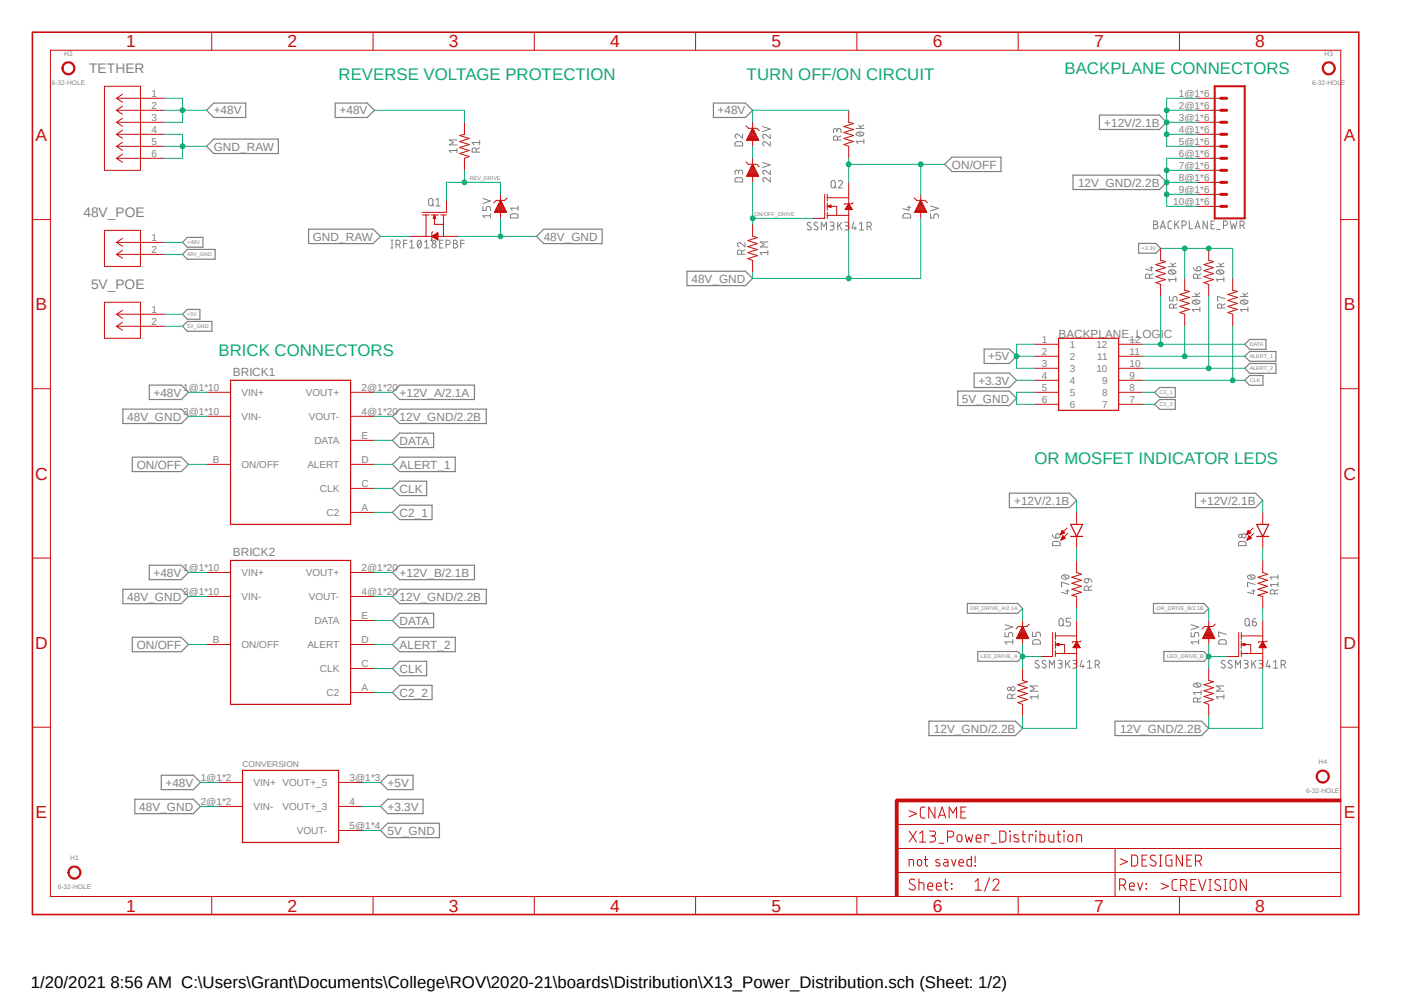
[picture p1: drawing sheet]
<svg xmlns="http://www.w3.org/2000/svg" width="297mm" height="210mm" viewBox="0 0 297 210" stroke-linecap="round" stroke-linejoin="round" font-family="sans-serif">
<path d="M6.5 6.5l281.3 187.3M287.8 6.5l-281.3 187.3" fill="none" stroke="#fff" stroke-width=".21"/>
<g fill="none" stroke="#808080" stroke-width=".21">
<path d="M96.7 31.8h-1.7l.4 .5M96.7 31.4v.9M96.7 29.6h-1.7l.9 .5-.9 .5h1.7M100.8 32.2l-.1-.7a.46 .46 0 0 0-.5-.2 .46 .46 0 0 0-.3 .4v.5h1.6M101.5 31.3l-.7 .3M101.5 30.1h-1.6l.3 .5M101.5 29.7v.9M155.7 30a1.4 1.4 0 0 1 1.4 .2v.7h-1.6v-.7zM155.7 37.6a1.4 1.4 0 0 1 1.4 .2v.7h-1.6v-.7zM156.2 36.4a.45 .45 0 0 1 .4-.4 .45 .45 0 0 1 .5 .2v.7M156.2 36.7v-.4a.37 .37 0 0 0-.3-.3 .37 .37 0 0 0-.4 .2v.7M157.1 28.4v.9l-.9-.8a.45 .45 0 0 0-.7 .1 .45 .45 0 0 0 .3 .7"/>
<path d="M161.3 26.8l1.6 .5-1.6 .5M161.3 34.4l1.6 .5-1.6 .5M162.9 30v.9l-.8-.8a.44 .44 0 0 0-.7 .1 .44 .44 0 0 0 .3 .7M162.9 28.4v.9l-.8-.8a.44 .44 0 0 0-.7 .2 .44 .44 0 0 0 .3 .6M162.9 37.6v.9l-.8-.8a.45 .45 0 0 0-.8 .1 .45 .45 0 0 0 .4 .7M162.9 36v.9l-.8-.7a.44 .44 0 0 0-.7 .1 .44 .44 0 0 0 .3 .6M175.9 38.4a.46 .46 0 0 1 .5-.2 .46 .46 0 0 1 .3 .4l-.1 .9a.43 .43 0 0 1-.5 .2 .43 .43 0 0 1-.3-.4zM176.5 39.4l.4 .4M177 27.6a.45 .45 0 0 1 .2-.4 .45 .45 0 0 1 .5 0l.2 .9M177 27.9v-.4a.36 .36 0 0 0-.3-.3 .36 .36 0 0 0-.4 .3v.6M177.2 29.6l-.1-.6a.43 .43 0 0 0-.5-.2 .43 .43 0 0 0-.3 .4v.4h1.6M177.3 38.5a.44 .44 0 0 1 .7-.3 .44 .44 0 0 1 .1 .7l-.8 .9h.9"/>
<path d="M177.9 28.7l-.7 .4M181.1 27.2h1.7M181.2 28.2l.7-.3a.67 .67 0 0 1 .9 .4 .96 .96 0 0 1-1.7 0zM181.5 28l.9 .7M181.7 26.5l.5 .7M182.8 29.9h-1.7l.4 .5M182.8 29.5v.9M182.8 26.5l-.8 .3M82.7 52.5h.4M82.7 50.8h.4M82.9 50.8v1.7M83.8 51.7h.4a.47 .47 0 0 0 .5-.4 .47 .47 0 0 0-.5-.5h-.4v1.7"/>
<path d="M84.3 51.7l.4 .8M85.4 51.5h.7M86.1 50.8h-.7v1.7M86.7 52.5h.9M86.7 51.2l.4-.4v1.7M88.5 50.9l.2-.1a.96 .96 0 0 1 0 1.7l-.4-.6v-.6zM89.1 51.2l-.8 .9M89.8 52.5h.9M89.8 51.2l.5-.4v1.7M90.9 42h.5a1.3 1.3 0 0 1 .1 1.3 .46 .46 0 0 1-.5 .2 .46 .46 0 0 1-.3-.4v-.7zM91.4 43.2l.4 .4M92.2 42.3l.5-.3v1.6"/>
<path d="M92.2 43.6h.9M93 51.5h.5M93.7 50.8h-.7v1.7h.7M94.4 51.7h.4a.47 .47 0 0 0 .5-.4 .47 .47 0 0 0-.5-.5h-.4v1.7M95.9 50.8h.5a.36 .36 0 0 1 .3 .4 .36 .36 0 0 1-.3 .3 .47 .47 0 0 1 .4 .5 .47 .47 0 0 1-.4 .5h-.5zM95.9 51.5h.5M97.5 51.5h.7M98.2 50.8h-.7v1.7M102.2 43.6v.9h.7v-.5a.46 .46 0 0 1 .4-.4 .46 .46 0 0 1 .5 .4v.5M102.2 42l1.6 .5-1.6 .6M103.8 45.6h-1.6l.3 .5M103.8 45.2v.9"/>
<path d="M108.2 45.3a1.3 1.3 0 0 1 1.4 .1v.7h-1.6v-.7zM109.6 43.6v.9M109.6 44h-1.6l.4 .5M156.9 53.8v-.5a.45 .45 0 0 0-.4-.4 .45 .45 0 0 0-.5 .2v.7h1.6M157.6 51.3v.9l-.9-.8a.45 .45 0 0 0-.7 .1 .45 .45 0 0 0 .3 .7M157.6 52.8l-.7 .4M162.4 53.4h-1.6l.4 .5M162.4 53v.9M162.4 51.2h-1.6l.9 .5-.9 .5h1.6M171.5 47.2l-.2-.2a.37 .37 0 0 0-.5 .2 .37 .37 0 0 0 .1 .5l.5 .3a.37 .37 0 0 1 .2 .4 .37 .37 0 0 1-.4 .2l-.5-.2M173 47.2a.39 .39 0 0 0-.6-.1 .39 .39 0 0 0 0 .6l.5 .3a.37 .37 0 0 1 .1 .4 .37 .37 0 0 1-.3 .2l-.5-.2M173.7 48.6v-1.6l.6 .9 .5-.9v1.6"/>
<path d="M175.6 47h.5a.38 .38 0 0 1 .3 .4 .38 .38 0 0 1-.3 .4h-.4M176 47.8h.2a.46 .46 0 0 1 .2 .5 .46 .46 0 0 1-.4 .3h-.4M177.2 47v1.6M177.5 47.6l.6 1M178.1 47l-.9 1M178.7 47h.5a.38 .38 0 0 1 .4 .4 .38 .38 0 0 1-.4 .4h-.3M179.1 47.8a.45 .45 0 0 1 .4 .2 .45 .45 0 0 1 0 .4l-.8 .2M180.6 47l-.3 1.3h.8M180.9 47.9v.7M181.8 48.6h.9M181.8 47.4l.4-.4v1.6M183.4 47.9h.5a.47 .47 0 0 0 .4-.4 .47 .47 0 0 0-.4-.5h-.5v1.6"/>
<path d="M184 47.9l.3 .7M191.1 45.4a1.26 1.26 0 0 1 1.3-.1l.3 .3v.5h-1.7zM191.9 43.9h.8M192.3 43.6v.9l-1.3-.4M196.8 45.2v.9h.8v-.5l.4-.4 .5 .2v.7M196.8 43.6l1.7 .5-1.7 .5M243.2 58.8v-.4a.45 .45 0 0 0-.3-.5 .45 .45 0 0 0-.5 .3l-.1 .6h1.6M243.2 56.6h.7M243.6 56.4v.9l-1.3-.4M243.9 57.9l-.7 .4M244.1 46.7h.4a.38 .38 0 0 1 .4 .4 .38 .38 0 0 1-.4 .4 .44 .44 0 0 1 .4 .7l-.4 .2h-.4zM244.1 47.5h.4"/>
<path d="M245.4 48.4l.6-1.7 .5 1.7M245.6 48h.8M247.1 56.4h1.7M247.2 57.3l.2-.1a.96 .96 0 0 1 1.4 .3 .93 .93 0 0 1-1.7 0zM247.5 57.2l.9 .7M247.7 55.6l.5 .8M247.8 46.7a.58 .58 0 0 0-.7 .4v1.1l.7 .2M248.5 46.7v1.7M248.8 59.1h-1.7l.4 .5M248.8 58.6v1M248.8 55.6l-.8 .4M248.8 47.4l.6 1"/>
<path d="M249.4 46.7l-.9 1.1M250.1 47.7h.4a.47 .47 0 0 0 .5-.5 .47 .47 0 0 0-.5-.5h-.4v1.7M251.6 46.7v1.7h.7M252.5 56.6a.72 .72 0 0 0 .7 .7M252.8 48.4l.6-1.7 .5 1.7M252.9 48h.8M253.4 58.8v-.4a.45 .45 0 0 0-.4-.5 .45 .45 0 0 0-.5 .3v.6h1.6M253.4 56.4a.47 .47 0 0 1 .7 .3 .47 .47 0 0 1-.4 .6h-.5v-.6zM254.1 57.9l-.7 .4M255.4 46.7v1.7l-.9-1.7v1.7M256.2 47.5h.5M256.9 46.7h-.7v1.7h.7"/>
<path d="M257.3 56.4h1.6M257.3 57.3l.2-.1a.96 .96 0 0 1 1.4 .3 .93 .93 0 0 1-1.6 0zM257.4 48.6h.7M257.6 57.2l1 .7M257.9 55.6l.5 .8M258.8 47.7h.4a.47 .47 0 0 0 .5-.5 .47 .47 0 0 0-.5-.5h-.4v1.7M258.9 59.1h-1.6l.3 .5M258.9 58.6v1M258.9 55.6l-.8 .4M260.2 46.7l.4 1.7 .3-1.1 .4 1.1 .4-1.7M262.3 47.7h.5a.47 .47 0 0 0 .4-.5 .47 .47 0 0 0-.4-.5h-.5v1.7M262.9 47.7l.3 .7"/>
<path d="M247.4 62.7v.9h.7l.1-.7 .3-.2 .5 .2v.7M248.3 65.2v-.5a.46 .46 0 0 0-.3-.4 .46 .46 0 0 0-.6 .2v.7h1.6M249 64.3l-.7 .3M252.2 62.7h1.6M252.3 63.7l.1-.1a.96 .96 0 0 1 1.4 .3 .93 .93 0 0 1-1.6 0zM252.6 63.5l.9 .8M252.8 62l.5 .7M253.8 65.4h-1.6l.4 .5M253.8 65v.9M253.8 62l-.7 .4M258.4 65.2v-.5a.46 .46 0 0 0-.3-.4 .46 .46 0 0 0-.5 .2v.7h1.6M259.2 63.2l-1.6-.5v.9h.1"/>
<path d="M259.2 64.3l-.8 .3M262.4 62.7h1.6M262.4 63.7l.2-.1a.96 .96 0 0 1 1.4 .3 .93 .93 0 0 1-1.6 0zM262.7 63.5l1 .8M262.9 62l.5 .7M264 65.4h-1.6l.3 .5M264 65v.9M264 62l-.8 .4M222.6 113.1a.72 .72 0 0 0 .8 .7M222.8 114.6a1.3 1.3 0 0 1 1.4 .1l.1 .7h-1.7v-.5zM223.4 113.1a.46 .46 0 0 1 .8 0 .46 .46 0 0 1-.4 .7h-.4zM262.2 114.6a1.3 1.3 0 0 1 1.4 .1v.7h-1.6v-.7z"/>
<path d="M212.6 133.8v.9h.7l.1-.8 .3-.1 .5 .1v.8M212.6 132.1l1.6 .5-1.6 .6M214.2 135.8h-1.6l.4 .4M214.2 135.3v.9M218.4 133.7v.9h.8v-.7l.3-.2 .5 .2 .1 .7M218.5 135.6l.4-.3 .9 .1 .3 .4v.4h-1.7zM219.8 139.8a.38 .38 0 0 0-.6 0 .38 .38 0 0 0 0 .5l.6 .5a.38 .38 0 0 1-.3 .5l-.6-.2M221.2 139.8l-.2-.1a.37 .37 0 0 0-.5 .1 .37 .37 0 0 0 .1 .5l.5 .3a.37 .37 0 0 1 .2 .5 .37 .37 0 0 1-.4 .2l-.5-.2M223.8 139.7h.7a.34 .34 0 0 1 0 .6l-.5 .1M224.2 130.9a.44 .44 0 0 1 .7 .3v.8a.44 .44 0 0 1-.3 .4 .44 .44 0 0 1-.5-.2l-.1-1zM224.7 121.7l.6-.1a.58 .58 0 0 1 .8 .6l-.2 .1a.96 .96 0 0 1-1.4-.3zM224.7 132l.4 .4"/>
<path d="M224.9 121.7l.9 .7M225.4 139.7v1.6M225.4 125h.8M225.8 124.7v.9l-1.3-.3M226.2 123.6l-1.7-.5v.9h.2M226.4 139.7l-1 1M226.5 130.8h-.9v.7h.5a.45 .45 0 0 1 .4 .5 .45 .45 0 0 1-.4 .4h-.5M226.9 139.7h.8a.34 .34 0 0 1 0 .6l-.6 .1M228.9 139.7l-.4 1.2h.9M229.6 122.4h.7l-.1 .7a.47 .47 0 0 1-.7 .1 .47 .47 0 0 1 .1-.8zM230.3 124.8v-.4a.44 .44 0 0 0-.7-.4l-.2 .4v.4h1.6M230.3 122.4a.72 .72 0 0 1 .7 .7"/>
<path d="M231 123.9l-.7 .4M252 133.8v.9h.7v-.6a.46 .46 0 0 1 .4-.3 .46 .46 0 0 1 .5 .3v.6M252 132.1l1.6 .5-1.6 .6M253.6 135.8h-1.6l.3 .4M253.6 135.3v.9M257.9 135.6l.4-.3 .9 .1 .2 .2v.6h-1.6zM259.1 139.8l-.4-.1a.37 .37 0 0 0-.3 .2 .37 .37 0 0 0 .1 .4l.5 .3a.37 .37 0 0 1 .2 .4 .37 .37 0 0 1-.3 .3l-.6-.2M259.4 134.2l-1.6-.5v.9h.2M260.6 139.8l-.4-.1a.37 .37 0 0 0-.3 .2 .37 .37 0 0 0 .1 .4l.6 .5v.3l-.3 .2-.5-.2M263.1 139.7h.6a.36 .36 0 0 1 .4 .3 .36 .36 0 0 1-.4 .4h-.3M263.4 131l.2-.1a.44 .44 0 0 1 .7 .3v.8a.46 .46 0 0 1-.3 .4 .46 .46 0 0 1-.6-.2zM263.9 121.8l.8-.2a.58 .58 0 0 1 .8 .6l-.2 .1a.96 .96 0 0 1-1.4-.3z"/>
<path d="M264.1 132l.4 .4M264.2 121.7l1 .7M264.8 125h.7M264.8 139.7v1.6M264.9 131.5l.7 .1a.46 .46 0 0 1 0 .8 .46 .46 0 0 1-.7-.4zM265.2 124.7v.9l-1.3-.3M265.5 123.6l-1.6-.5v.9h.2M265.6 130.8a.72 .72 0 0 0-.7 .7M265.7 139.7l-.9 1M266.3 139.7h.5a.36 .36 0 0 1 .4 .3 .36 .36 0 0 1-.4 .4h-.4M268.2 139.7l-.4 1.2h.9M269.6 125.6v-.4a.45 .45 0 0 0-.4-.5 .45 .45 0 0 0-.5 .5v.4h1.6"/>
<path d="M270.3 124.7l-.7 .4M270.3 123.6h-1.6l.4 .5M270.3 121.6v.9M270.3 123.1v1M270.3 122h-1.6l.4 .5M214 147.7v-.5a.47 .47 0 0 0-.4-.4 .47 .47 0 0 0-.5 .4v.5h1.7M214.8 146.8l-.8 .4M219.6 147.4h-1.7l.4 .4M219.6 146.9v.9M219.6 145.1h-1.7l1 .5-1 .6h1.7M222 141.3v-1.6l.5 .9 .6-.9v1.6M224.2 140.4a.47 .47 0 0 1 .5 .4 .47 .47 0 0 1-.5 .5h-.4"/>
<path d="M225.8 140.3l.6 1M227.4 140.4a.47 .47 0 0 1 .4 .4 .47 .47 0 0 1-.4 .5h-.5M229.1 140.6v.7M230 141.3h1M230 140l.5-.3v1.6M231.7 140.6h.4a.47 .47 0 0 0 .5-.5 .47 .47 0 0 0-.5-.4h-.4v1.6M232.2 140.6l.4 .7M252.5 144.7l.8-.3a.58 .58 0 0 1 .7 .7l-.7 .2a.58 .58 0 0 1-.8-.6zM252.8 144.5l.9 .7M253.4 148.5l-.1-.7a.46 .46 0 0 0-.5-.2 .46 .46 0 0 0-.3 .4v.5h1.6M254.1 147.6l-.7 .3M254.1 146.5h-1.6l.3 .4"/>
<path d="M254.1 146v.9M258.9 146.9v.9M258.9 147.4h-1.6l.3 .4M258.9 145.1h-1.6l.9 .5-.9 .6h1.6M261.4 141.3v-1.6l.5 .9 .5-.9v1.6M263.6 140.4a.47 .47 0 0 1 .5 .4 .47 .47 0 0 1-.5 .5h-.5M265.1 140.3l.6 1M266.7 140.4a.47 .47 0 0 1 .5 .4 .47 .47 0 0 1-.5 .5h-.4M268.5 140.6v.7M269.4 141.3h.9M269.4 140l.5-.3v1.6M271 140.6h.5a.47 .47 0 0 0 .4-.5 .47 .47 0 0 0-.4-.4h-.5v1.6"/>
<path d="M271.6 140.6l.3 .7"/>
<circle cx="91.8" cy="52" r=".45"/>
<circle cx="91.8" cy="51.2" r=".35"/>
<circle cx="262.4" cy="113.4" r=".37"/>
<circle cx="263.2" cy="113.4" r=".46"/>
<circle cx="213.5" cy="145.7" r=".35"/>
<circle cx="214.3" cy="145.6" r=".45"/>
</g>
<g fill="none" stroke="#808080" stroke-width=".25">
<path d="M43.7 23.3l1.5-1.5h6.8v3h-6.8zM43.7 30.9l1.5-1.5h13.7v3.1h-13.7zM70.9 21.8h6.8l1.5 1.5-1.5 1.5h-6.8zM150.9 21.8h6.8l1.5 1.5-1.5 1.5h-6.8zM199.9 34.8l1.5-1.6h10.4v3.1h-10.4zM227 37h18.3l1.5 1.6-1.5 1.5h-18.3zM232.6 24.3h12.7l1.5 1.6-1.5 1.5h-12.7zM39.6 50.2h3.3v2.1h-3.3l-1-1zM39.6 52.7h5.9v2.1h-5.9l-1-1zM65.3 48.5h13.7l1.5 1.5-1.5 1.5h-13.7zM115 48.5h12.4v3h-12.4l-1.5-1.5zM145.3 57.4h12.4l1.5 1.5-1.5 1.5h-12.4z"/>
<path d="M240.9 51.5h3.6l1 1-1 1.1h-3.6zM39.6 65.4h2.7v2.1h-2.7l-1-1zM39.6 68h5.2v2.1h-5.2l-1-1.1zM206.1 78.9h7.4l1.6 1.5-1.6 1.6h-7.4zM208.2 73.8h5.3l1.6 1.6-1.6 1.5h-5.3zM263.3 72.8l1.1-1h3.4v2.1h-3.4zM263.3 77.9l1.1-1h5.5v2.1h-5.5zM263.3 75.4l1.1-1.1h5.5v2.1h-5.5zM26 86.5h12.4l1.5 1.6-1.5 1.5h-12.4zM28 96.7h10.4l1.5 1.5-1.5 1.5h-10.4zM31.6 81.4h6.8l1.5 1.6-1.5 1.5h-6.8zM83 88.1l1.5-1.6h18.4v3.1h-18.4z"/>
<path d="M84.5 81.4h15.9v3.1h-15.9l-1.5-1.5zM84.5 96.7h11.8v3h-11.8l-1.5-1.5zM84.5 91.6h7.2v3.1h-7.2l-1.5-1.6zM202.6 82.7h10.9l1.6 1.5-1.6 1.6h-10.9zM244.3 83l1-1h3.3v2h-3.3zM244.3 85.5l1-1h3.3v2.1h-3.3zM263.3 80.4l1.1-1h2.8v2.1h-2.8zM31.6 119.5h6.8l1.5 1.6-1.5 1.5h-6.8zM83 103.3l1.5-1.5h5.8v3h-5.8zM84.5 119.5h15.9v3.1h-15.9l-1.5-1.5zM84.5 106.8h6.9v3.1h-6.9l-1.5-1.5zM213.5 104.3h12.7l1.6 1.5-1.6 1.6h-12.7z"/>
<path d="M252.9 104.3h12.7l1.5 1.5-1.5 1.6h-12.7zM26 124.6h12.4l1.5 1.6-1.5 1.5h-12.4zM28 134.8h10.4l1.5 1.5-1.5 1.5h-10.4zM83 126.2l1.5-1.6h18.4v3.1h-18.4zM84.5 134.8h11.8v3h-11.8l-1.5-1.5zM84.5 139.9h5.8v3h-5.8l-1.5-1.5zM84.5 129.7h7.2v3.1h-7.2l-1.5-1.6zM204.6 127.6h10.7l1 1.1-1 1h-10.7zM206.8 137.8h8.5l1 1.1-1 1h-8.5zM244 127.6h10.7l1 1.1-1 1h-10.7zM246.2 137.8h8.5l1 1.1-1 1h-8.5zM83 146.5l1.5-1.6h6.9v3.1h-6.9z"/>
<path d="M196.5 152.5h18.3l1.5 1.6-1.5 1.5h-18.3zM235.9 152.5h18.3l1.5 1.6-1.5 1.5h-18.3zM28.5 169h12.4l1.5 1.6-1.5 1.5h-12.4zM34.1 164h6.8l1.5 1.5-1.5 1.5h-6.8zM80.5 165.5l1.5-1.5h5.4v3h-5.4zM80.5 170.6l1.5-1.6h7.5v3.1h-7.5zM80.5 175.6l1.5-1.5h11v3.1h-11z"/>
</g>
<path d="M189.4 169.3h.6v20.3h-.6z" fill-rule="evenodd" fill="#c90d0c"/>
<path d="M189.4 169.3h.6v20.3h-.6z" fill="none" stroke="#c90d0c" stroke-width=".21"/>
<path d="M189.7 169h93.9v.6h-93.9z" fill-rule="evenodd" fill="#c90d0c"/>
<g fill="none" stroke="#c90d0c" stroke-width=".21">
<path d="M10.7 10.6h272.9v179h-272.9zM22.1 18.2h7.6v17.8h-7.6zM25.9 19.9l-1.3 .9M44.8 6.8v3.8M78.9 6.8v3.8M113 6.8v3.8M147.2 6.8v3.8M181.3 6.8v3.8M215.4 6.8v3.8M249.5 6.8v3.8M24.6 20.8h10.2M24.6 23.3h10.2"/>
<path d="M24.6 25.9h10.2M24.6 28.4h10.2M24.6 30.9h10.2M24.6 33.5h10.2M24.6 20.8l1.3 .8M24.6 23.3l1.3 .9M24.6 25.9l1.3 .8M24.6 28.4l1.3 .9M24.6 30.9l1.3 .9M24.6 33.5l1.3 .8M25.9 22.5l-1.3 .8M25.9 25l-1.3 .9"/>
<path d="M25.9 27.6l-1.3 .8M25.9 30.1l-1.3 .8M25.9 32.6l-1.3 .9M98.3 25.9v2.5l-1.1 .3 2.1 .6-2.1 .6 2.1 .7-2.1 .6 2.1 .6-2.1 .7 2.1 .6-1 .4v2.5M157.8 26.6l.5 .5h1.8l.5 .5M157.8 34.2l.5 .6h1.8l.5 .5M159.2 25.9v1.2M159.2 29.7v1.2M159.2 33.5v1.3M159.2 37.3v1.3M179.5 23.3v2.6l1.1 .2-2.1 .7 2.1 .6-2.1 .6 2.1 .7-2.1 .6 2.1 .6-2.1 .7 1 .3v2.6M179.5 38.6v4.5"/>
<path d="M253.2 20.8h5M253.2 23.3h5M253.2 25.9h5M253.2 28.4h5M253.2 30.9h5M253.2 33.5h5M253.2 36h5M253.2 38.6h5M6.9 46.4h3.8M22.1 48.7h7.6v7.6h-7.6zM24.6 51.3h10.2M24.6 53.8h10.2"/>
<path d="M24.6 51.3l1.3 .8M24.6 53.8l1.3 .8M25.9 50.4l-1.3 .9M25.9 53l-1.3 .8M86.8 50h10.2M89.4 45.5h1.4M90.1 45.5v4.5M91.2 45.5h1.6M91.4 50l1.2-.8v1.6zM91.5 50h1.1M91.5 49l-.1 .2v1.6l-.2 .1M91.6 49.9h1"/>
<path d="M91.6 50.1h1M91.7 49.8h.9M91.7 46.1h.5M91.7 46.1h.4M91.7 46h.4M91.8 50.2h.8M91.8 45.9h.3M91.8 45.8h.2M91.9 49.7h.7M91.9 45.7h.1M91.9 45.6h.1M91.9 46.2v1.3h1.9"/>
<path d="M91.9 50.3h.7M91.9 45.5l.3 .7h-.5zM92 49.6h.6M92.1 50.4h.5M92.2 49.5h.4M92.2 50.5h.4M92.3 49.4h.3M92.4 50.6h.2M92.5 49.3h.1M92.5 50.7h.1M92.6 49.2h.1M93.2 45.5h1.2"/>
<path d="M93.8 45.5v4.5M94.4 42.4v2.5h-5M105.9 41.1v1.3M105.9 44.9v1.3M107.3 41.9l-.5 .5h-1.8l-.5 .5M159.2 47.5v2.5l1 .2-2 .7 2 .6-2 .7 2 .6-2 .6 2 .7-2 .6 1 .4v2.5M174.5 41.1v5.1h-2.6M175 41.1v1.4M175 43v1.4M175 44.9v1.3M175 45.6h4.5M175 41.8h4.5"/>
<path d="M175 43.6l.8-.2v.5zM175 43.6h2v2M175.2 43.6h.6M175.3 43.7h.5M175.5 43.5h.3M175.6 43.8h.2M175.8 43.4h.1M178.8 44.3h1.5M178.9 44.2h1.3M178.9 44.1h1.2M178.9 44h1.2M179 43.9h1"/>
<path d="M179.1 43.8h.9M179.1 43.7h.8M179.2 43.6h.7M179.2 43.6h.6M179.3 43.5h.4M179.3 43.4h.4M179.4 43.3h.3M179.5 43.2h.1M179.5 43.1h.1M179.5 44.3v4.4M179.5 43.1l.8 1.2h-1.5zM180.5 42.9l-.2 .2h-1.5l-.2 .2"/>
<path d="M193.4 41.9l.5 .5h1.8l.5 .5M194.8 41.1v1.3M194.8 44.9v1.3M245.5 52.5v2.6l1 .2-2 .7 2 .6-2 .6 2 .7-2 .6 2 .6-2 .7 1 .4v2.5M250.6 58.9v2.5l1 .2-2 .7 2 .6-2 .6 2 .7-2 .6 2 .6-2 .7 1 .4v2.5M253.2 43.6h5M253.2 41.1h5M255.7 52.5v2.6l1 .2-2 .7 2 .6-2 .6 2 .7-2 .6 2 .6-2 .7 1 .4v2.5M260.8 58.9v2.5l1 .2-2 .7 2 .6-2 .6 2 .7-2 .6 2 .6-2 .7 1 .4v2.5M283.6 46.4h3.8M22.1 63.9h7.6v7.6h-7.6zM24.6 66.5h10.2"/>
<path d="M24.6 69h10.2M24.6 66.5l1.3 .8M24.6 69l1.3 .8M25.9 65.7l-1.3 .8M25.9 68.2l-1.3 .8M6.9 82.2h3.8M283.6 82.2h3.8M6.9 118h3.8M283.6 118h3.8M6.9 153.8h3.8M283.6 153.8h3.8M189.7 169h93.9v.6h-93.9z"/>
<path d="M189.7 179.5h93.9M189.7 174.4h93.9M192.3 171.4l1.6 .7-1.6 .7M192.3 175.8l1.6 2.3M193.9 175.8l-1.6 2.3M194.5 176.3l.7-.5v2.3M194.5 178.1h1.3M195.7 170.7h-.8l-.2 .5 .1 1.6 .9 .2M196.6 175.8h.8a.51 .51 0 0 1 .5 .5 .51 .51 0 0 1-.5 .5h-.5M197.3 176.8a.66 .66 0 0 1 .6 .6 .66 .66 0 0 1-.6 .7h-.7M197.8 170.7v2.3l-1.3-2.3v2.3M198.5 173l.8-2.3 .8 2.3"/>
<path d="M198.6 178.4h1.1M198.7 172.4h1.2M200.4 177h.7a.64 .64 0 0 0 .7-.6 .64 .64 0 0 0-.7-.6h-.7v2.3M200.8 173v-2.3l.8 1.3 .8-1.3v2.3M202.6 176.7a.5 .5 0 0 1 .6-.1 .5 .5 0 0 1 .3 .4v.5a.53 .53 0 0 1-.5 .6 .53 .53 0 0 1-.6-.6v-.5zM203.3 171.7h.8M204.2 176.5l.4 1.6 .4-1.1 .4 1.1 .4-1.6M204.3 170.7h-1v2.3h1M206.5 177.3h1a.54 .54 0 0 0-.3-.8 .54 .54 0 0 0-.7 .5v.7l.2 .4h.8M209.2 176.8v-.3h-.8v1.6M209.7 178.4h1M211.5 175.8h.7a.59 .59 0 0 1 .6 .6v1a.65 .65 0 0 1-.6 .7h-.7z"/>
<path d="M213.6 175.8l.1 .1zM213.7 176.5v1.6M215.4 176.7a.67 .67 0 0 0-.9 0v.4l.8 .3 .2 .5a.71 .71 0 0 1-1 .1M216.2 176.5h.7M216.4 175.8v1.9l.2 .4h.3M218.5 176.8v-.3h-.8v1.6M219.1 175.8l.1 .1zM219.1 176.5v1.6M220 175.8v2.3h.9l.1-.4v-1l-.1-.1-.9-.1M221.9 176.5v1.2l.3 .4h.7v-1.6M223.6 176.5h.8M223.9 175.8v1.9a.38 .38 0 0 0 .5 .4"/>
<path d="M225 175.8l.2 .1zM225.1 176.5v1.6M226.1 176.7a.5 .5 0 0 1 .6-.1 .5 .5 0 0 1 .2 .4v.5a.53 .53 0 0 1-.5 .6 .53 .53 0 0 1-.5-.6v-.5zM227.8 178.1v-1.6l.8 .1 .2 .1v1.4M235.9 179.5v10.2M44.8 189.6v3.8M78.9 189.6v3.8M113 189.6v3.8M147.2 189.6v3.8M181.3 189.6v3.8M189.7 184.5h93.9M192.3 183.2v-1.4h.6l.3 .1 .1 1.3"/>
<path d="M193.5 186.1a.61 .61 0 0 0-.8-.2 .61 .61 0 0 0-.3 .8 1.75 1.75 0 0 1 1.2 1v.2a.75 .75 0 0 1-1.3 0M194.1 182a.49 .49 0 0 1 .5-.2 .49 .49 0 0 1 .4 .4v.5a.47 .47 0 0 1-.5 .5 .47 .47 0 0 1-.4-.5zM194.4 186.7h.6l.4 .2 .1 1.4M194.4 185.9v2.4M195.5 181.8h.8M195.8 181.1v1.7l.2 .3 .3 .1M196.3 187.5h1a.55 .55 0 0 0-.4-.8 .55 .55 0 0 0-.6 .5v.6l.2 .4 .8 .1M198.1 187.5h1a.55 .55 0 0 0-.3-.8 .55 .55 0 0 0-.7 .5v.8l.4 .3h.6M198.8 181.9a.5 .5 0 0 0-.8 .1l.1 .4 .6 .2 .2 .3-.3 .3-.6-.2M199.7 181.8h.7l.1 .3v1.1h-.5a.4 .4 0 0 1-.4-.4 .4 .4 0 0 1 .4-.4h.5M199.7 186.7h.8M200 185.9v1.9l.2 .4 .3 .1"/>
<path d="M201.3 186.9l.1 .1zM201.3 187.9l.1 .1zM201.3 181.8l.5 1.4 .4-1.4M202.9 182.5h.9a.5 .5 0 0 0-.3-.7 .5 .5 0 0 0-.6 .4v.6l.2 .3 .7 .1M205.5 181.1v2.1l-.8-.1-.1-.3v-.9l.3-.1h.6M206.2 183l.1 .2zM206.3 188.3h1.3M206.3 181.1v1.4M206.3 186.4l.6-.5v2.4M209.3 185.6l-1 2.9M210.1 186.4a.64 .64 0 0 1 .9-.5 .64 .64 0 0 1 .2 1l-1.1 1.4h1.2M215.4 189.6v3.8"/>
<path d="M236.9 187.2h.6a.66 .66 0 0 0 .6-.7 .66 .66 0 0 0-.6-.6h-.6v2.4M236.9 181.6l1.6 .6-1.6 .7M237.6 187.2l.6 1.1M238.9 187.5h1a.54 .54 0 0 0-.3-.8 .54 .54 0 0 0-.7 .5l.1 .8 .3 .3h.6M239.4 180.8h.6a.59 .59 0 0 1 .7 .7v1a.65 .65 0 0 1-.7 .7h-.6zM240.7 186.7l.5 1.6 .5-1.6M241.6 181.9h.8M242.4 187.9l.2 .1zM242.4 186.9l.2 .1zM242.7 180.8h-1.1v2.4h1.1M244.4 181l-.2-.1a.53 .53 0 0 0-.8 .1 .53 .53 0 0 0 .2 .8l.7 .4a.58 .58 0 0 1 .1 .9 .58 .58 0 0 1-.9-.1l-.2-.2M245.3 180.8h.5"/>
<path d="M245.3 183.2h.5M245.5 180.8v2.4M245.6 186.8l1.6 .7-1.6 .6M247.9 180.8l-1 .1-.2 .2-.1 1.5a.51 .51 0 0 0 .5 .6h.8v-1.3h-.4M249 186l-.8 .1-.3 .4 .1 1.5 .3 .3h.7M249.5 189.6v3.8M249.8 187.3h.6a.64 .64 0 0 0 .7-.7 .64 .64 0 0 0-.7-.6h-.6v2.3M250.1 180.8v2.4l-1.3-2.4v2.4M250.6 187.3l.5 1M251.1 181.9h.7M251.9 187h.8M252.1 180.8h-1v2.4h1"/>
<path d="M252.9 182.1h.6a.64 .64 0 0 0 .7-.6 .64 .64 0 0 0-.7-.7h-.6v2.4M253 186h-1.1v2.3h1.1M253.5 186l.8 2.3 .8-2.3M253.7 182.1l.5 1.1M255.7 188.3h.5M255.7 186h.5M256 186v2.3M258.1 186.2l-.8-.1a.51 .51 0 0 0-.3 .4 .51 .51 0 0 0 .3 .5l.7 .4a.58 .58 0 0 1 0 .8 .58 .58 0 0 1-.8 0l-.2-.2M259 188.3h.5M259 186h.5M259.2 186v2.3M260.3 186.4a.65 .65 0 0 1 .7-.4 .65 .65 0 0 1 .5 .6v1.1a.64 .64 0 0 1-.6 .7 .64 .64 0 0 1-.7-.7z"/>
<path d="M263.7 186v2.3l-1.3-2.3v2.3"/>
</g>
<path d="M258.2 25.9h1.3M258.2 23.3h1.3M258.2 20.8h1.3M258.2 30.9h1.3M258.2 28.4h1.3M258.2 33.5h1.3M258.2 36h1.3M258.2 38.6h1.3M258.2 41.1h1.3M258.2 43.6h1.3M191 169.3h-1.3v1.3" fill="none" stroke="#c90d0c" stroke-width=".64"/>
<path d="M6.9 6.8h280.5v186.6h-280.5z" fill="none" stroke="#c90d0c" stroke-width=".34"/>
<g fill="none" stroke="#c90d0c" stroke-width=".25">
<path d="M158 29.5h2.4M158 37.1h2.4M158.1 29.3h2.2M158.1 36.9h2.2M158.2 29.1h2M158.2 36.7h2M158.3 28.9h1.8M158.3 36.5h1.8M158.4 28.7h1.6M158.4 36.4h1.6M158.5 28.5h1.4M158.5 36.2h1.4"/>
<path d="M158.6 28.4h1.2M158.6 36h1.2M158.7 28.2h1M158.7 35.8h1M158.8 28h.8M158.8 35.6h.8M158.9 27.8h.7M158.9 35.4h.7M159 27.6h.4M159 35.2h.4M159.1 27.4h.2M159.1 35h.2"/>
<path d="M159.2 27.2h.1M159.2 34.8h.1M159.2 27.1l1.3 2.6h-2.6zM159.2 34.8l1.3 2.5h-2.6zM104.7 44.7h2.4M104.8 44.5h2.2M104.9 44.4h2M105 44.2h1.8M105.1 44h1.6M105.2 43.8h1.4M105.3 43.6h1.2M105.4 43.4h1"/>
<path d="M105.5 43.2h.8M105.6 43h.6M105.7 42.8h.4M105.7 42.6h.3M105.8 42.5h.1M105.9 42.4l1.2 2.5h-2.5zM193.6 44.7h2.3M193.7 44.5h2.1M193.8 44.4h1.9M193.8 44.2h1.9M194 44h1.5M194.1 43.8h1.4"/>
<path d="M194.1 43.6h1.3M194.2 43.4h1.1M194.4 43.2h.8M194.4 43h.7M194.5 42.8h.5M194.6 42.6h.3M194.7 42.5h.1M194.8 42.4l1.2 2.5h-2.5z"/>
</g>
<path d="M257 18.2h6.3v28h-6.3z" fill="none" stroke="#c90d0c" stroke-width=".42"/>
<path d="M14.7 183.6a1.39 1.39 0 0 1 2.2 .2 1.39 1.39 0 0 1-.8 2.1 1.39 1.39 0 0 1-1.7-1.4h.2a1.13 1.13 0 0 1 1.5-1.1 1.13 1.13 0 0 1 .4 1.9 1.13 1.13 0 0 1-1.8-.4l-.1-.4h-.2z" fill-rule="evenodd" fill="#c90d0c"/>
<path d="M14.7 183.6a1.39 1.39 0 0 1 2.2 .2 1.39 1.39 0 0 1-.8 2.1 1.39 1.39 0 0 1-1.7-1.4h.2a1.13 1.13 0 0 1 1.5-1.1 1.13 1.13 0 0 1 .4 1.9 1.13 1.13 0 0 1-1.8-.4l-.1-.4h-.2z" fill="none" stroke="#c90d0c" stroke-width=".21"/>
<path d="M13.4 13.5a1.39 1.39 0 0 1 2.2 .2 1.39 1.39 0 0 1-.7 2.1 1.39 1.39 0 0 1-1.8-1.4h.2a1.13 1.13 0 0 1 1.6-1.1 1.13 1.13 0 0 1 .4 1.9 1.13 1.13 0 0 1-1.9-.4l-.1-.4h-.2z" fill-rule="evenodd" fill="#c90d0c"/>
<path d="M13.4 13.5a1.39 1.39 0 0 1 2.2 .2 1.39 1.39 0 0 1-.7 2.1 1.39 1.39 0 0 1-1.8-1.4h.2a1.13 1.13 0 0 1 1.6-1.1 1.13 1.13 0 0 1 .4 1.9 1.13 1.13 0 0 1-1.9-.4l-.1-.4h-.2z" fill="none" stroke="#c90d0c" stroke-width=".21"/>
<path d="M280 13.5a1.39 1.39 0 0 1 2.3 .2 1.39 1.39 0 0 1-.8 2.1 1.39 1.39 0 0 1-1.8-1.4h.3a1.13 1.13 0 0 1 1.5-1.1 1.13 1.13 0 0 1 .4 1.9 1.13 1.13 0 0 1-1.9-.4v-.4h-.3z" fill-rule="evenodd" fill="#c90d0c"/>
<path d="M280 13.5a1.39 1.39 0 0 1 2.3 .2 1.39 1.39 0 0 1-.8 2.1 1.39 1.39 0 0 1-1.8-1.4h.3a1.13 1.13 0 0 1 1.5-1.1 1.13 1.13 0 0 1 .4 1.9 1.13 1.13 0 0 1-1.9-.4v-.4h-.3z" fill="none" stroke="#c90d0c" stroke-width=".21"/>
<path d="M278.8 163.3a1.4 1.4 0 0 1 2.2 .2 1.4 1.4 0 0 1-.8 2.1 1.4 1.4 0 0 1-1.8-1.4h.3a1.13 1.13 0 0 1 1.5-1 1.13 1.13 0 0 1 .4 1.8 1.13 1.13 0 0 1-1.8-.4l-.1-.4h-.3z" fill-rule="evenodd" fill="#c90d0c"/>
<g fill="none" stroke="#c90d0c" stroke-width=".21">
<path d="M218.9 72.8h5M218.9 75.4h5M218.9 77.9h5M236.6 72.8h5.1M236.6 75.4h5.1M236.6 77.9h5.1M43.7 83h5.1M43.7 88.1h5.1M43.7 98.2h5.1M74.2 83h5M74.2 88.1h5M74.2 98.2h5"/>
<path d="M74.2 93.1h5M218.9 80.4h5M218.9 83h5M218.9 85.5h5M236.6 80.4h5.1M236.6 83h5.1M236.6 85.5h5.1M74.2 103.3h5M74.2 108.4h5M224.4 113h.1M224.4 112.9h.2M224.4 112.9h.4"/>
<path d="M224.5 112.8h.5M224.5 112.7h.7M224.5 114.2h.1M224.5 114.1h.2M224.5 112.6h.6M224.5 114h.4M224.6 112.5h.4M224.6 113.9h.5M224.6 112.4h.4M224.6 113.8h.7M224.7 112.3h.2M224.7 113.7h.6"/>
<path d="M224.7 112.2h.1M224.7 113.7h.5M224.7 113.6h.4M224.8 113.5h.2M224.8 113.4h.1M225.2 112.7l-.5-.5-.4 .9M225.2 112.7l-.9 .4M225.3 113.8l-.5-.5-.3 .9M225.3 113.8l-.8 .4M225.7 111.7l-1.4 1.4M225.8 112.8l-1.3 1.4M227.8 108.4v2.5"/>
<path d="M227.8 113.5v2.5M227.8 118.5v2.6l1 .4-2.1 .6 2.1 .6-2.1 .7 2.1 .6-2.1 .6 2.1 .7-2.1 .6 1.1 .3v2.5M263.7 113h.1M263.7 112.9h.3M263.8 112.9h.4M263.8 112.8h.6M263.8 114.2h.1M263.9 112.7h.7M263.9 114.1h.2M263.9 112.6h.6M263.9 114h.4M263.9 112.5h.5"/>
<path d="M263.9 113.9h.6M264 112.4h.3M264 113.8h.7M264 112.3h.2M264 112.2h.1M264 113.7h.6M264.1 113.7h.4M264.1 113.6h.4M264.1 113.5h.3M264.2 113.4h.1M264.6 112.7l-.5-.5-.4 .9M264.6 112.7l-.9 .4"/>
<path d="M264.7 113.8l-.5-.5-.4 .9M264.7 113.8l-.9 .4M265.1 111.7l-1.4 1.4M265.2 112.8l-1.4 1.4M267.1 108.4v2.5M267.1 113.5v2.5M267.1 118.5v2.6l1 .4-2 .6 2 .6-2 .7 2 .6-2 .6 2 .7-2 .6 1 .3v2.5M43.7 136.3h5.1M43.7 121.1h5.1M43.7 126.2h5.1M74.2 136.3h5M74.2 121.1h5"/>
<path d="M74.2 126.2h5M74.2 131.2h5M216.3 131.2v1.3M216.3 135v1.3M217.7 132l-.5 .5h-1.8l-.5 .5M222.7 133.8v5.1h-2.6M223.3 133.8v1.4M223.3 135.6v1.5M223.3 137.6v1.3M223.3 138.2h4.5M223.3 136.3h1.9v1.9M223.3 134.5h4.5"/>
<path d="M223.3 136.3l.7-.2v.5zM223.5 136.2h.5M223.6 136.4h.4M223.7 136.1h.3M223.8 136.5h.2M227 136.9h1.5M227.1 136.8h1.3M227.2 136.7h1.2M227.2 136.7h1.1M227.2 136.6h1.1M227.3 136.5h.9M227.4 136.4h.8"/>
<path d="M227.4 136.3h.7M227.5 136.2h.5M227.5 136.1h.5M227.6 136.1h.4M227.6 135.9h.3M227.7 135.8h.1M227.8 131.2v4.5M227.8 137v4.4M227.8 135.7l.7 1.3h-1.5zM227.8 135.8h.1M228.7 135.6l-.2 .1h-1.5l-.2 .2M255.7 131.2v1.3"/>
<path d="M255.7 135v1.3M257.1 132l-.5 .5h-1.8l-.5 .5M262 133.8v5.1h-2.5M262.6 138.2h4.5M262.6 134.5h4.5M262.6 133.8v1.4M262.6 135.6v1.5M262.6 137.6v1.3M262.6 136.3l.8-.2v.5zM262.6 136.3h2v1.9M262.8 136.2h.6M262.9 136.4h.5"/>
<path d="M263.1 136.1h.3M263.2 136.5h.2M266.4 136.9h1.4M266.4 136.8h1.4M266.5 136.7h1.2M266.6 136.7h1.1M266.6 136.6h1M266.7 136.5h.9M266.7 136.4h.8M266.8 136.3h.7M266.8 136.2h.6M266.9 136.1h.5"/>
<path d="M267 136.1h.3M267 135.9h.3M267 135.8h.2M267.1 135.8h.1M267.1 135.7l.8 1.3h-1.5zM267.1 131.2v4.5M267.1 137v4.4M268.1 135.6l-.2 .1h-1.5l-.2 .2M74.2 141.4h5M74.2 146.5h5M216.3 141.4v2.5l1 .3-2 .6 2 .7-2 .6 2 .6-2 .6 2 .7-2 .6 1 .4v2.5M255.7 141.4v2.5l1 .3-2 .6 2 .7-2 .6 2 .6-2 .6 2 .7-2 .6 1 .4v2.5"/>
<path d="M46.2 165.5h5.1M46.2 170.6h5.1M71.6 165.5h5.1M71.6 170.6h5.1M71.6 175.6h5.1M278.8 163.3a1.4 1.4 0 0 1 2.2 .2 1.4 1.4 0 0 1-.8 2.1 1.4 1.4 0 0 1-1.8-1.4h.3a1.13 1.13 0 0 1 1.5-1 1.13 1.13 0 0 1 .4 1.8 1.13 1.13 0 0 1-1.8-.4l-.1-.4h-.3z"/>
</g>
<g fill="none" stroke="#c90d0c" stroke-width=".25">
<path d="M223.9 71.5h12.7v15.3h-12.7zM48.8 80.4h25.4v30.5h-25.4zM48.8 118.5h25.4v30.5h-25.4zM226.5 110.9h2.5l-1.2 2.6zM226.5 113.5h2.5M265.9 113.5h2.5M265.9 110.9h2.5l-1.3 2.6zM215.1 135h2.5M215.2 134.8h2.3M215.3 134.6h2.1M215.4 134.4h1.9M215.5 134.2h1.7"/>
<path d="M215.6 134h1.5M215.7 133.8h1.3M215.8 133.6h1.1M215.9 133.4h.9M215.9 133.3h.8M216.1 133.1h.5M216.2 132.9h.3M216.2 132.7h.3M216.3 132.5l1.3 2.5h-2.5zM216.3 132.5h.1M254.5 135h2.4M254.6 134.8h2.2"/>
<path d="M254.6 134.6h2.2M254.8 134.4h1.9M254.8 134.2h1.7M254.9 134h1.6M255 133.8h1.4M255.1 133.6h1.2M255.2 133.4h1M255.3 133.3h.8M255.4 133.1h.6M255.5 132.9h.4M255.6 132.7h.2M255.7 132.5l1.3 2.5h-2.6z"/>
<path d="M255.7 132.5h.1M51.3 162.9h20.3v15.3h-20.3z"/>
</g>
<path d="M246.8 23.3h6.4M253.2 20.8h-6.4v5.1" fill="none" stroke="#0dab76" stroke-width=".21"/>
<circle cx="246.8" cy="23.3" r=".51" fill="#0dab76"/>
<g fill="none" stroke="#0dab76" stroke-width=".21">
<path d="M253.2 25.9h-6.4v2.5h6.4"/>
<circle cx="246.8" cy="23.3" r=".51"/>
</g>
<circle cx="246.8" cy="25.9" r=".51" fill="#0dab76"/>
<g fill="none" stroke="#0dab76" stroke-width=".21">
<path d="M246.8 28.4v2.5h6.4"/>
<circle cx="246.8" cy="25.9" r=".51"/>
</g>
<circle cx="246.8" cy="28.4" r=".51" fill="#0dab76"/>
<g fill="none" stroke="#0dab76" stroke-width=".21">
<path d="M159.2 38.6v8.9M159.2 46.2h12.7M79.2 83h3.8M227.8 105.8v2.6M267.1 105.8v2.6M79.2 121.1h3.8"/>
<circle cx="246.8" cy="28.4" r=".51"/>
</g>
<circle cx="159.2" cy="46.2" r=".51" fill="#0dab76"/>
<g fill="none" stroke="#0dab76" stroke-width=".21">
<path d="M179.5 33.5v1.3h15.3v6.3"/>
<circle cx="159.2" cy="46.2" r=".51"/>
</g>
<circle cx="179.5" cy="34.8" r=".51" fill="#0dab76"/>
<g fill="none" stroke="#0dab76" stroke-width=".21">
<path d="M194.8 34.8h5.1"/>
<circle cx="179.5" cy="34.8" r=".51"/>
</g>
<circle cx="194.8" cy="34.8" r=".51" fill="#0dab76"/>
<g fill="none" stroke="#0dab76" stroke-width=".21">
<path d="M34.8 23.3h3.8M34.8 20.8h3.8v5.1h-3.8M79.2 23.3h19.1v2.6M179.5 34.8v3.8M179.5 23.3h-20.3v2.6M34.8 51.3h3.8M39.9 98.2h3.8M39.9 136.3h3.8"/>
<circle cx="194.8" cy="34.8" r=".51"/>
</g>
<circle cx="38.6" cy="23.3" r=".51" fill="#0dab76"/>
<g fill="none" stroke="#0dab76" stroke-width=".21">
<path d="M38.6 23.3h5.1M179.5 48.7v10.2h-20.3v-1.3M39.9 83h3.8M39.9 121.1h3.8M42.4 165.5h3.8"/>
<circle cx="38.6" cy="23.3" r=".51"/>
</g>
<circle cx="179.5" cy="58.9" r=".51" fill="#0dab76"/>
<g fill="none" stroke="#0dab76" stroke-width=".21">
<path d="M34.8 53.8h3.8M97 50h16.5M105.9 46.2v3.8M194.8 46.2v12.7h-15.3"/>
<circle cx="179.5" cy="58.9" r=".51"/>
</g>
<circle cx="105.9" cy="50" r=".51" fill="#0dab76"/>
<g fill="none" stroke="#0dab76" stroke-width=".21">
<path d="M159.2 30.9v2.6M260.8 69v11.4M39.9 88.1h3.8M241.7 80.4h21.6M39.9 126.2h3.8M42.4 170.6h3.8"/>
<circle cx="105.9" cy="50" r=".51"/>
</g>
<circle cx="260.8" cy="80.4" r=".51" fill="#0dab76"/>
<g fill="none" stroke="#0dab76" stroke-width=".21">
<path d="M241.7 72.8h21.6M245.5 62.7v10.1M79.2 103.3h3.8M79.2 141.4h3.8"/>
<circle cx="260.8" cy="80.4" r=".51"/>
</g>
<circle cx="245.5" cy="72.8" r=".51" fill="#0dab76"/>
<g fill="none" stroke="#0dab76" stroke-width=".21">
<path d="M215.1 75.4h3.8M218.9 72.8h-3.8v5.1h3.8M79.2 93.1h3.8M79.2 131.2h3.8"/>
<circle cx="245.5" cy="72.8" r=".51"/>
</g>
<circle cx="215" cy="75.4" r=".51" fill="#0dab76"/>
<g fill="none" stroke="#0dab76" stroke-width=".21">
<path d="M246.8 36h6.4M253.2 33.5h-6.4v5.1h6.4M34.8 66.5h3.8M76.7 165.5h3.8"/>
<circle cx="215" cy="75.4" r=".51"/>
</g>
<circle cx="246.8" cy="36" r=".51" fill="#0dab76"/>
<g fill="none" stroke="#0dab76" stroke-width=".21">
<path d="M246.8 38.6v2.5"/>
<circle cx="246.8" cy="36" r=".51"/>
</g>
<circle cx="246.8" cy="38.6" r=".51" fill="#0dab76"/>
<g fill="none" stroke="#0dab76" stroke-width=".21">
<path d="M253.2 41.1h-6.4v2.5"/>
<circle cx="246.8" cy="38.6" r=".51"/>
</g>
<circle cx="246.8" cy="41.1" r=".51" fill="#0dab76"/>
<g fill="none" stroke="#0dab76" stroke-width=".21">
<path d="M245.5 52.5h15.3M246.8 43.6h6.4M250.6 52.5v6.4M79.2 88.1h3.8M215.1 80.4h3.8M79.2 126.2h3.8M227.8 141.4v12.7h-11.5v-2.6M267.1 141.4v12.7h-11.4v-2.6"/>
<circle cx="246.8" cy="41.1" r=".51"/>
</g>
<circle cx="250.6" cy="52.5" r=".51" fill="#0dab76"/>
<g fill="none" stroke="#0dab76" stroke-width=".21">
<path d="M260.8 52.5v6.4"/>
<circle cx="250.6" cy="52.5" r=".51"/>
</g>
<circle cx="255.7" cy="52.5" r=".51" fill="#0dab76"/>
<g fill="none" stroke="#0dab76" stroke-width=".21">
<path d="M34.8 28.4h3.8v5.1h-3.8M34.8 30.9h3.8M76.7 170.6h3.8"/>
<circle cx="255.7" cy="52.5" r=".51"/>
</g>
<circle cx="38.6" cy="30.9" r=".51" fill="#0dab76"/>
<g fill="none" stroke="#0dab76" stroke-width=".21">
<path d="M38.6 30.9h5.1M98.3 36v2.6M105.9 38.6h-11.5v3.8M80.5 50h6.3M241.7 85.5h2.6M241.7 83h2.6M79.2 108.4h3.8M79.2 146.5h3.8"/>
<circle cx="38.6" cy="30.9" r=".51"/>
</g>
<circle cx="98.3" cy="38.6" r=".51" fill="#0dab76"/>
<g fill="none" stroke="#0dab76" stroke-width=".21">
<path d="M105.9 38.6v2.5M241.7 77.9h21.6M255.7 62.7v15.2M216.3 128.7v2.5M255.7 128.7v2.5"/>
<circle cx="98.3" cy="38.6" r=".51"/>
</g>
<circle cx="255.7" cy="77.9" r=".51" fill="#0dab76"/>
<g fill="none" stroke="#0dab76" stroke-width=".21">
<path d="M241.7 75.4h21.6M250.6 69v6.4M79.2 136.3h3.8"/>
<circle cx="255.7" cy="77.9" r=".51"/>
</g>
<circle cx="250.6" cy="75.4" r=".51" fill="#0dab76"/>
<g fill="none" stroke="#0dab76" stroke-width=".21">
<path d="M34.8 69h3.8M79.2 98.2h3.8M218.9 83h-3.8v2.5h3.8M216.3 136.3v5.1M216.3 138.9h3.8M76.7 175.6h3.8"/>
<circle cx="250.6" cy="75.4" r=".51"/>
</g>
<circle cx="216.3" cy="138.9" r=".51" fill="#0dab76"/>
<g fill="none" stroke="#0dab76" stroke-width=".21">
<path d="M227.8 116v2.5M227.8 128.7v2.5M255.7 136.3v5.1M255.7 138.9h3.8"/>
<circle cx="216.3" cy="138.9" r=".51"/>
</g>
<circle cx="255.7" cy="138.9" r=".51" fill="#0dab76"/>
<g fill="none" stroke="#0dab76" stroke-width=".21">
<path d="M267.1 116v2.5M267.1 128.7v2.5"/>
<circle cx="255.7" cy="138.9" r=".51"/>
</g>
<g font-size="3.7" fill="#c90d0c">
<text x="26.7" y="10">1</text>
<text x="60.8" y="10">2</text>
<text x="95" y="10">3</text>
<text x="129.1" y="10">4</text>
<text x="163.2" y="10">5</text>
<text x="197.3" y="10">6</text>
<text x="231.4" y="10">7</text>
<text x="265.5" y="10">8</text>
<text x="7.5" y="29.8">A</text>
<text x="284.3" y="29.8">A</text>
<text x="7.5" y="65.6">B</text>
<text x="284.3" y="65.6">B</text>
<text x="7.5" y="101.4">C</text>
<text x="284.2" y="101.4">C</text>
<text x="7.5" y="137.2">D</text>
<text x="284.2" y="137.2">D</text>
<text x="7.5" y="173">E</text>
<text x="284.3" y="173">E</text>
<text x="26.7" y="192.8">1</text>
<text x="60.8" y="192.8">2</text>
<text x="95" y="192.8">3</text>
<text x="129.1" y="192.8">4</text>
<text x="163.2" y="192.8">5</text>
<text x="197.3" y="192.8">6</text>
<text x="231.4" y="192.8">7</text>
<text x="265.5" y="192.8">8</text>
</g>
<g font-size="3.6" fill="#0dab76">
<text x="71.6" y="17">REVERSE VOLTAGE PROTECTION</text>
<text x="157.9" y="17">TURN OFF/ON CIRCUIT</text>
<text x="225.2" y="15.7">BACKPLANE CONNECTORS</text>
<text x="46.2" y="75.4">BRICK CONNECTORS</text>
<text x="218.9" y="98.2">OR MOSFET INDICATOR LEDS</text>
</g>
<text font-size="3.6" x="6.5" y="209">1/20/2021 8:56 AM C:\Users\Grant\Documents\College\ROV\2020-21\boards\Distribution\X13_Power_Distribution.sch (Sheet: 1/2)</text>
<g font-size="2.9" fill="#808080">
<text x="18.8" y="15.5">TETHER</text>
<text x="17.7" y="45.9">48V_POE</text>
<text x="19.3" y="61.2">5V_POE</text>
</g>
<g font-size="2.5" fill="#808080">
<text x="45.2" y="24.2">+48V</text>
<text x="71.8" y="24.2">+48V</text>
<text x="151.8" y="24.2">+48V</text>
<text x="233.6" y="26.8">+12V/2.1B</text>
<text x="45.2" y="31.8">GND_RAW</text>
<text x="201.4" y="35.6">ON/OFF</text>
<text x="228.1" y="39.5">12V_GND/2.2B</text>
<text x="66.2" y="50.9">GND_RAW</text>
<text x="115" y="50.9">48V_GND</text>
<text x="146.3" y="59.8">48V_GND</text>
<text x="223.9" y="71.5">BACKPLANE_LOGIC</text>
<text x="209" y="76.2">+5V</text>
<text x="32.5" y="83.9">+48V</text>
<text x="49.3" y="79.4">BRICK1</text>
<text x="84.5" y="83.9">+12V_A/2.1A</text>
<text x="207" y="81.3">+3.3V</text>
<text x="26.9" y="88.9">48V_GND</text>
<text x="84.5" y="88.9">12V_GND/2.2B</text>
<text x="203.5" y="85.1">5V_GND</text>
<text x="84.5" y="94">DATA</text>
<text x="28.9" y="99.1">ON/OFF</text>
<text x="84.5" y="99.1">ALERT_1</text>
<text x="84.5" y="104.2">CLK</text>
<text x="214.5" y="106.7">+12V/2.1B</text>
<text x="253.9" y="106.7">+12V/2.1B</text>
<text x="84.5" y="109.3">C2_1</text>
<text x="49.3" y="117.5">BRICK2</text>
<text x="32.5" y="122">+48V</text>
<text x="84.5" y="122">+12V_B/2.1B</text>
<text x="26.9" y="127">48V_GND</text>
<text x="84.5" y="127">12V_GND/2.2B</text>
<text x="28.9" y="137.2">ON/OFF</text>
<text x="84.5" y="132.1">DATA</text>
<text x="84.5" y="137.2">ALERT_2</text>
<text x="84.5" y="142.3">CLK</text>
<text x="84.5" y="147.4">C2_2</text>
<text x="197.6" y="154.9">12V_GND/2.2B</text>
<text x="236.9" y="154.9">12V_GND/2.2B</text>
<text x="35" y="166.4">+48V</text>
<text x="82" y="166.4">+5V</text>
<text x="29.5" y="171.5">48V_GND</text>
<text x="82" y="171.5">+3.3V</text>
<text x="82" y="176.5">5V_GND</text>
</g>
<g font-size="2.1" fill="#808080">
<text x="32" y="20.4">1</text>
<text x="32" y="23">2</text>
<text x="249.4" y="20.4">1@1*6</text>
<text x="249.4" y="23">2@1*6</text>
<text x="32" y="25.5">3</text>
<text x="32" y="28.1">4</text>
<text x="249.4" y="25.5">3@1*6</text>
<text x="249.4" y="28.1">4@1*6</text>
<text x="32" y="30.6">5</text>
<text x="32" y="33.1">6</text>
<text x="249.4" y="30.6">5@1*6</text>
<text x="249.4" y="33.1">6@1*6</text>
<text x="249.4" y="35.6">7@1*6</text>
<text x="249.4" y="38.2">8@1*6</text>
<text x="249.4" y="40.7">9@1*6</text>
<text x="248.2" y="43.3">10@1*6</text>
<text x="32" y="50.9">1</text>
<text x="32" y="53.4">2</text>
<text x="32" y="66.1">1</text>
<text x="32" y="68.7">2</text>
<text x="220.4" y="72.5">1</text>
<text x="220.4" y="75">2</text>
<text x="220.4" y="77.6">3</text>
<text x="226.3" y="73.6">1</text>
<text x="226.3" y="76.1">2</text>
<text x="231.9" y="73.6">12</text>
<text x="232.1" y="76.1">11</text>
<text x="239" y="77.6">10</text>
<text x="239" y="75">11</text>
<text x="239" y="72.5">12</text>
<text x="38.7" y="82.6">1@1*10</text>
<text x="51.1" y="83.7">VIN+</text>
<text x="64.7" y="83.7">VOUT+</text>
<text x="76.5" y="82.6">2@1*20</text>
<text x="220.4" y="80.1">4</text>
<text x="220.4" y="82.6">5</text>
<text x="226.3" y="78.7">3</text>
<text x="226.3" y="81.2">4</text>
<text x="226.3" y="83.7">5</text>
<text x="231.9" y="78.7">10</text>
<text x="233.1" y="83.7">8</text>
<text x="233.1" y="81.2">9</text>
<text x="239" y="82.6">8</text>
<text x="239" y="80.1">9</text>
<text x="38.7" y="87.7">3@1*10</text>
<text x="51.1" y="88.8">VIN-</text>
<text x="65.3" y="88.8">VOUT-</text>
<text x="76.5" y="87.7">4@1*20</text>
<text x="220.4" y="85.2">6</text>
<text x="226.3" y="86.3">6</text>
<text x="233.1" y="86.3">7</text>
<text x="239" y="85.2">7</text>
<text x="66.5" y="93.9">DATA</text>
<text x="76.5" y="92.8">E</text>
<text x="45" y="97.9">B</text>
<text x="51.1" y="99">ON/OFF</text>
<text x="65" y="99">ALERT</text>
<text x="76.5" y="97.9">D</text>
<text x="67.7" y="104.1">CLK</text>
<text x="76.5" y="103">C</text>
<text x="69.1" y="109.1">C2</text>
<text x="76.5" y="108">A</text>
<text x="38.7" y="120.7">1@1*10</text>
<text x="38.7" y="125.8">3@1*10</text>
<text x="51.1" y="121.8">VIN+</text>
<text x="64.7" y="121.8">VOUT+</text>
<text x="76.5" y="120.7">2@1*20</text>
<text x="76.5" y="125.8">4@1*20</text>
<text x="51.1" y="126.9">VIN-</text>
<text x="65.3" y="126.9">VOUT-</text>
<text x="66.5" y="132">DATA</text>
<text x="76.5" y="130.9">E</text>
<text x="45" y="135.9">B</text>
<text x="51.1" y="137.1">ON/OFF</text>
<text x="65" y="137.1">ALERT</text>
<text x="76.5" y="135.9">D</text>
<text x="67.7" y="142.2">CLK</text>
<text x="76.5" y="141">C</text>
<text x="69.1" y="147.2">C2</text>
<text x="76.5" y="146.1">A</text>
<text x="42.5" y="165.1">1@1*2</text>
<text x="53.6" y="166.2">VIN+ VOUT+_5</text>
<text x="74" y="165.1">3@1*3</text>
<text x="42.5" y="170.2">2@1*2</text>
<text x="53.6" y="171.3">VIN-</text>
<text x="59.8" y="171.3">VOUT+_3</text>
<text x="74" y="170.2">4</text>
<text x="62.8" y="176.4">VOUT-</text>
<text x="74" y="175.3">5@1*4</text>
</g>
<text font-size="1.8" fill="#808080" x="51.3" y="162.2">CONVERSION</text>
<g font-size="1.4" fill="#808080">
<text x="13.6" y="11.9">H2</text>
<text x="280.2" y="11.9">H3</text>
<text x="11" y="18">6-32-HOLE</text>
<text x="277.6" y="18">6-32-HOLE</text>
<text x="278.9" y="161.7">H4</text>
<text x="276.3" y="167.8">6-32-HOLE</text>
<text x="14.9" y="182">H1</text>
<text x="12.2" y="188.1">6-32-HOLE</text>
</g>
<g font-size="1.1" fill="#808080">
<text x="99.4" y="38.1">REV_DRIVE</text>
<text x="159.6" y="45.7">ON/OFF_DRIVE</text>
<text x="39.6" y="51.6">+48V</text>
<text x="241.5" y="52.9">+3.3V</text>
<text x="39.6" y="54.2">48V_GND</text>
<text x="39.6" y="66.9">+5V</text>
<text x="39.6" y="69.4">5V_GND</text>
<text x="264.4" y="73.2">DATA</text>
<text x="264.4" y="75.8">ALERT_1</text>
<text x="245.3" y="83.4">C2_1</text>
<text x="264.4" y="80.9">CLK</text>
<text x="264.4" y="78.3">ALERT_2</text>
<text x="245.3" y="85.9">C2_2</text>
<text x="205.3" y="129.1">OR_DRIVE_A/2.1A</text>
<text x="244.7" y="129.1">OR_DRIVE_B/2.1B</text>
<text x="207.5" y="139.2">LED_DRIVE_A</text>
<text x="246.9" y="139.2">LED_DRIVE_B</text>
</g>
</svg>
